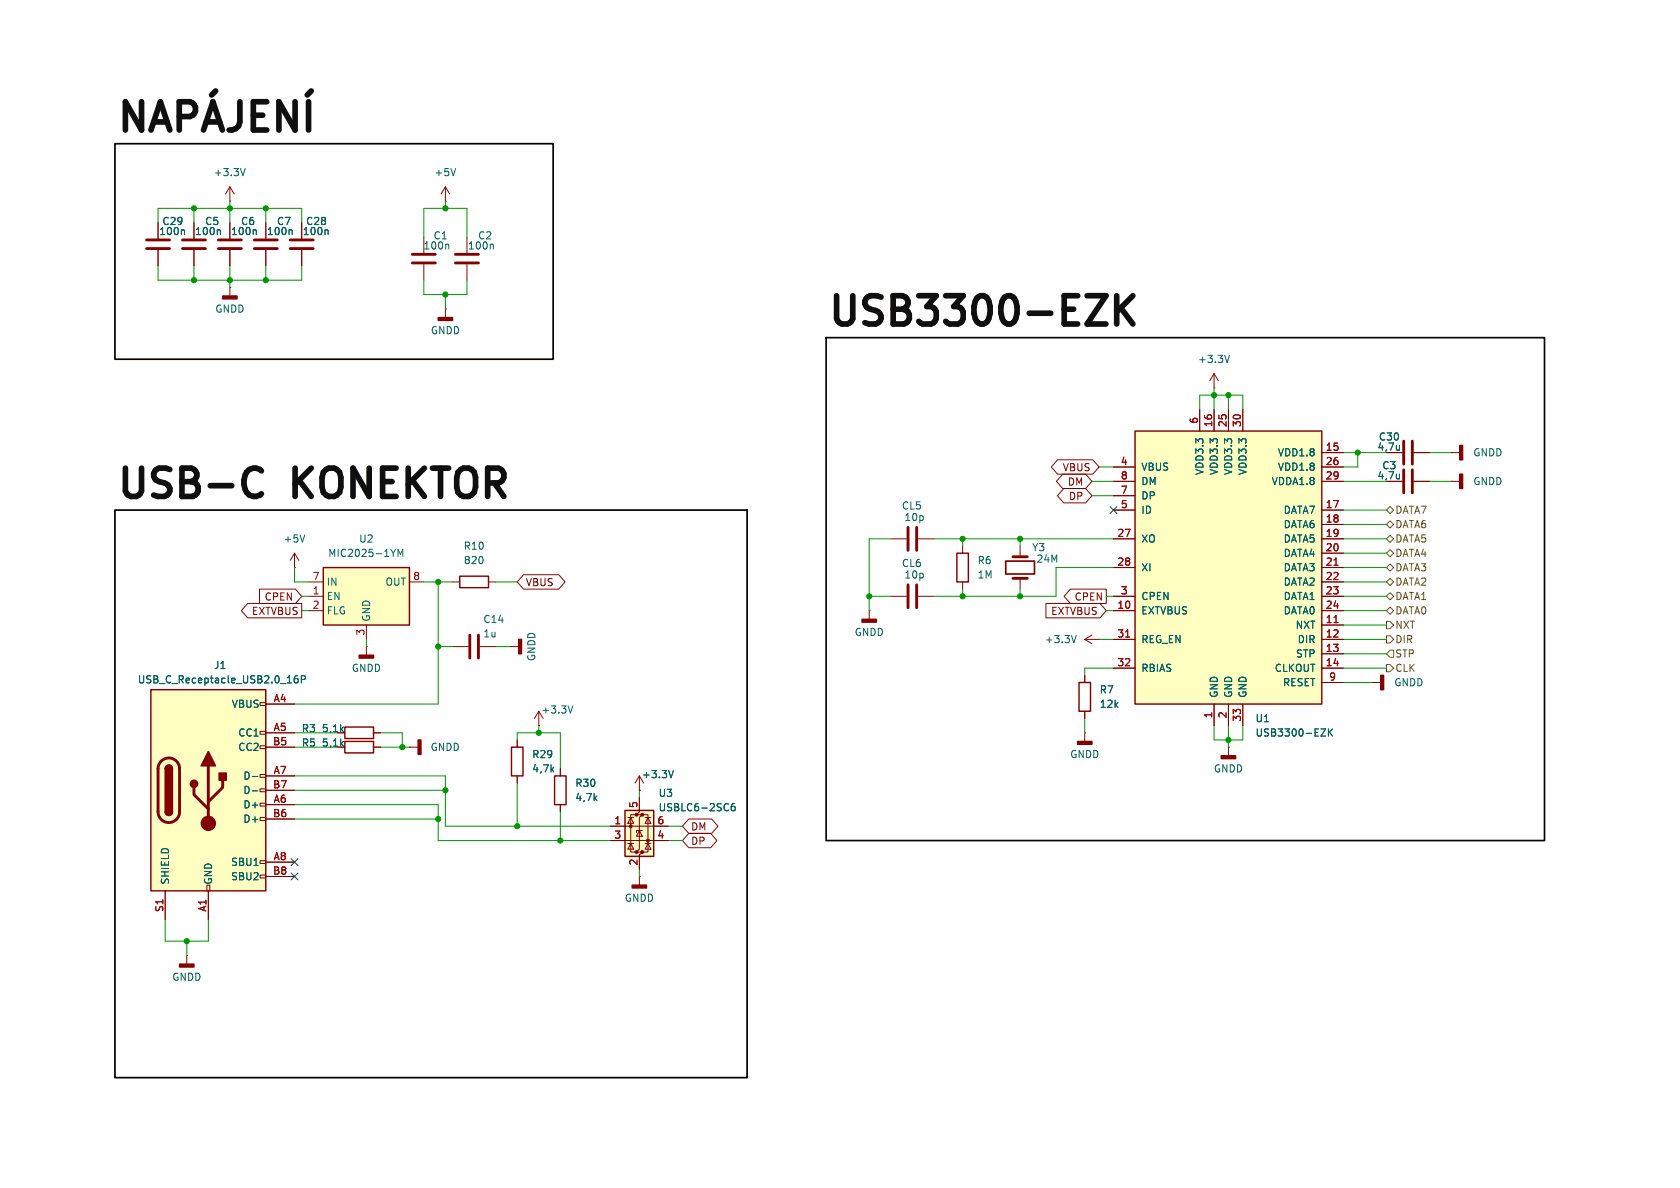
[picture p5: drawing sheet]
<svg xmlns="http://www.w3.org/2000/svg" width="297mm" height="210mm" viewBox="0 0 297 210" stroke-linecap="round" stroke-linejoin="round" font-family="sans-serif">
<g fill="#840000" stroke="#840000" stroke-width=".25">
<path d="M111.8 156.5h2.5v.5h-2.5z"/>
<path d="M190.5 131.1h2.5v.5h-2.5z"/>
</g>
<path d="M99.1 135.9v1.3M113 139.7h.1M113 137.2v2.5M113 137.2l-.7 1.2M113 137.2l.8 1.2M191.8 129.5h.1M191.8 129.5v1.6M99.1 142.2v1.3M113 154.9h.1M113 154.9v1.6" fill="none" stroke="#840000" stroke-width=".18"/>
<path d="M119.1 136.2l-.5 1.3" fill="none" stroke="#006464" stroke-width=".18"/>
<path d="M98 137.2h2.1v5h-2.1z" fill="none" stroke="#840000" stroke-width=".25"/>
<path d="M110.5 143.3h5.1v8.1h-5.1z" fill="#ffffc2"/>
<g fill="#840000" stroke="#840000" stroke-width=".18">
<circle cx="111.5" cy="146" r=".25"/>
<circle cx="112.5" cy="144" r=".25"/>
<circle cx="112.5" cy="150.6" r=".25"/>
<circle cx="113.5" cy="144" r=".25"/>
<circle cx="113.5" cy="150.6" r=".25"/>
<circle cx="114.6" cy="148.6" r=".25"/>
</g>
<g fill="none" stroke="#840000" stroke-width=".18">
<path d="M47 39.4v2.8M47 44.2v2.8M157.5 105.4h2.8M162.3 105.4h2.8M72.4 132.1h.1M72.4 132.1h1.5M107.9 146.1h10.2M107.9 148.6h10.2M111 149.1h1M111 144.5h1M111.5 144.5l.5 1h-1zM111.5 149.1l.5 1h-1z"/>
<path d="M112.5 144h-1v6.6h1M113 141v2.5l-.5 .5h1l-.5 .5v5.6l-.5 .5h1l-.5 .5v2.6M113 146.8l.5 1h-1zM113.5 146.8h-1v.4M113.5 144h1.1v6.6h-1.1M114 149.1h1.1M114 144.5h1.1M114.6 144.5l.5 1h-1.1zM114.6 149.1l.5 1h-1.1zM33 168.9h.1M33 168.9v1.5"/>
</g>
<path d="M110.5 143.3h5.1v8.1h-5.1z" fill="none" stroke="#840000" stroke-width=".25"/>
<path d="M51.5 40.6l.2 .2v.7M129.9 142.1h-.4a.86 .86 0 0 0 0 1.2l.4-.1 .1-.4-.3-.3h-.2l-.2 .3" fill="none" stroke="#006464" stroke-width=".18"/>
<g fill="#840000" stroke="#840000" stroke-width=".25">
<path d="M73.9 130.8h.5v2.6h-.5z"/>
<path d="M31.7 170.4h2.6v.5h-2.6z"/>
</g>
<path d="M45 43.9h4M45 42.4h4M160.5 103.4v4M162.1 103.4v4" fill="none" stroke="#840000" stroke-width=".51"/>
<path d="M26.7 121.9h20.3v35.6h-20.3z" fill="#ffffc2"/>
<g fill="none" stroke="#840000" stroke-width=".18">
<path d="M53.3 39.4v2.8M78.7 35.6h.1M78.7 33l-.7 1.3M78.7 33l.8 1.3M78.7 33v2.6M53.3 44.2v2.8M74.9 41.9v2.8M74.9 46.7v2.8M82.5 41.9v2.8M82.5 46.7v2.8M52.1 97.8l-.8 1.3M52.1 97.8l.7 1.3"/>
<path d="M52.1 97.8v2.5M157.5 95.3h2.8M162.3 95.3h2.8M180.3 96.5v1.9M245.1 80h2.8M249.9 80h2.8M256.5 85.1h.1M256.5 80h.1M256.5 85.1h1.6M256.5 80h1.6M52.1 100.3h.1M64.8 114.3h.1"/>
<path d="M64.8 114.3v1.5M80 114.3h2.8M80 102.9h1.3M84.8 114.3h2.8M86.4 102.9h1.2M90.2 114.3h.1M90.2 114.3h1.5M153.7 108h.1M153.7 108v1.5M180.3 102.2v1.9M191.8 119.4v1.3M191.8 113l1.2 .8"/>
<path d="M191.8 113h2.5M193 112.3l-1.2 .7M194.3 113h.1M46 124.2h1v.5h-1zM46 129.3h1v.5h-1zM46 131.8h1v.5h-1zM46 136.9h1v.5h-1zM46 139.4h1v.6h-1zM47 124.5h5.1M47 129.5h5.1M47 132.1h5.1M47 137.2h5.1"/>
<path d="M47 139.7h5.1M59.7 129.5h1.3M59.7 132.1h1.3M66 129.5h1.3M66 132.1h1.3M91.4 130.8v1.3M91.4 137.2v1.2M95.2 128.3h.1M95.2 125.7l-.7 1.3M95.2 125.7l.8 1.3M95.2 125.7v2.6M191.8 125.7v1.3"/>
<path d="M29.2 157.5v5.1M36.6 156.5h.5v1h-.5zM36.8 157.5v5.1M46 142h1v.5h-1zM46 144.5h1v.5h-1zM46 152.1h1v.6h-1zM46 154.7h1v.5h-1zM47 142.2h5.1M47 144.8h5.1M47 152.4h5.1M47 154.9h5.1"/>
</g>
<path d="M81.3 101.9h5.1v2h-5.1zM26.7 121.9h20.3v35.6h-20.3zM29.2 135.9a.64 .64 0 0 1 .6-.6 .64 .64 0 0 1 .7 .6M61 131.1h5v2h-5zM61 128.5h5v2.1h-5zM90.4 132.1h2.1v5.1h-2.1zM190.8 120.7h2v5h-2zM29.2 143.5a.64 .64 0 0 0 .6 .6 .64 .64 0 0 0 .7-.6" fill="none" stroke="#840000" stroke-width=".25"/>
<g fill="none" stroke="#840000" stroke-width=".51">
<path d="M51.3 43.9h4.1M51.3 42.4h4.1M72.9 46.5h4.1M72.9 45h4.1M80.5 46.5h4.1M80.5 45h4.1M248.2 78v4M249.7 78v4M160.5 93.2v4.1M162.1 93.2v4.1M179.1 98.4h2.5M83.1 112.3v4"/>
<path d="M84.6 112.3v4M179.1 102.2h2.5M28.5 134.6a1.9 1.9 0 0 1 2.1-.5 1.9 1.9 0 0 1 1.1 1.8v7.6a1.91 1.91 0 0 1-1.9 1.9 1.91 1.91 0 0 1-1.9-1.9v-7.8l.2-.6zM34.3 139.2v1.3l2.5 2.5M36.8 135.4v10.1M39.4 137.9v1.3l-2.6 2.5"/>
</g>
<g fill="#840000" stroke="#840000" stroke-width=".25">
<path d="M29.2 135.9h1.3v7.6h-1.3z"/>
<path d="M29.4 135.4a.64 .64 0 0 1 .7-.1 .64 .64 0 0 1 .4 .6h-1.3z"/>
<path d="M29.2 143.5h1.3a.64 .64 0 0 1-.7 .6 .64 .64 0 0 1-.6-.6z"/>
<path d="M36.8 132.8l1.3 2.6h-2.5z"/>
<path d="M38.7 136.7h1.3v1.2h-1.3z"/>
<path d="M258.1 83.8h.5v2.6h-.5z"/>
<path d="M258.1 78.7h.5v2.6h-.5z"/>
<path d="M152.4 109.5h2.5v.5h-2.5z"/>
<path d="M91.7 113h.5v2.6h-.5z"/>
<path d="M63.5 115.8h2.5v.5h-2.5z"/>
<circle cx="34.3" cy="138.6" r=".63"/>
</g>
<circle cx="36.8" cy="145.5" r="1.27" fill="#840000" stroke="#840000" stroke-width=".18"/>
<g fill="none" stroke="#006464" stroke-width=".18">
<path d="M80.6 29.8l-.5 1.3M57.8 40.6l.2 .2v.7M79.2 43.2l.1 .1v.7M87 43.2l.2 .1v.7M247.4 78.7v.9M247.4 79.5h-.1M53.9 94.6l-.4 1.2M52.6 119.5h-.4a.86 .86 0 0 0 0 1.2l.5-.1v-.4l-.2-.3h-.3l-.2 .3M190.3 112.3l-.5 1.3M44.6 137.3h1M44.6 139.8h1M53.3 120.1h.6l.1-.2-.1-.3-.6-.1v1.2"/>
<path d="M101.3 124.8l-.5 1.3"/>
</g>
<path d="M177.8 99.2h5.1v2.3h-5.1z" fill="none" stroke="#840000" stroke-width=".3"/>
<path d="M57.1 100.3h15.3v10.2h-15.3z" fill="#ffffc2"/>
<path d="M169.2 97.8h2v5.1h-2zM57.1 100.3h15.3v10.2h-15.3z" fill="none" stroke="#840000" stroke-width=".25"/>
<g fill="none" stroke="#840000" stroke-width=".18">
<path d="M27.9 39.4v2.8M34.3 39.4v2.8M40.6 35.6h.1M40.6 33l-.7 1.3M40.6 33l.8 1.3M40.6 33v2.6M40.6 39.4v2.8M27.9 44.2v2.8M34.3 44.2v2.8M40.6 50.8h.1M40.6 44.2v2.8M40.6 50.8v1.5"/>
<path d="M78.7 54.6h.1M78.7 54.6v1.5M170.2 96.5v1.3M245.1 85.1h2.8M249.9 85.1h2.8M54.6 102.9h2.5M54.6 105.4h2.5M54.6 108h2.5M64.8 110.5v2.5M72.4 102.9h2.5M170.2 102.9v1.2M217.2 132.1h.1"/>
<path d="M217.2 132.1v1.5M242.6 120.7h.1M242.6 120.7h1.5"/>
</g>
<path d="M43.4 29.8l-.5 1.3M32.4 40.6l.2 .2v.7M38.8 40.6l.2 .2v.7M45.1 40.6l.2 .2v.7M69.9 97.1l-.4 .7M70.4 98.4v-1.3l.4 .9 .4-.9v1.3M247.4 83.8v.9M247.4 84.5l-.1 .1" fill="none" stroke="#006464" stroke-width=".18"/>
<g fill="#840000" stroke="#840000" stroke-width=".25">
<path d="M77.5 56.1h2.5v.5h-2.5z"/>
<path d="M39.4 52.3h2.5v.5h-2.5z"/>
<path d="M244.1 119.4h.5v2.5h-.5z"/>
<path d="M215.9 133.6h2.5v.5h-2.5z"/>
</g>
<path d="M25.9 43.9h4.1M25.9 42.4h4.1M32.3 43.9h4M32.3 42.4h4M38.6 43.9h4.1M38.6 42.4h4.1M248.2 83.1v4M249.7 83.1v4" fill="none" stroke="#840000" stroke-width=".51"/>
<path d="M200.7 76.2h33v48.3h-33z" fill="#ffffc2"/>
<path d="M200.7 76.2h33v48.3h-33z" fill="none" stroke="#840000" stroke-width=".25"/>
<g fill="none" stroke="#840000" stroke-width=".18">
<path d="M27.9 39.4v2.8M34.3 39.4v2.8M40.6 39.4v2.8M47 39.4v2.8M53.3 39.4v2.8M27.9 44.2v2.8M34.3 44.2v2.8M40.6 44.2v2.8M47 44.2v2.8M53.3 44.2v2.8M212.1 72.4v3.8M214.6 68.6h.1"/>
<path d="M214.6 66v2.6M214.6 72.4v3.8M214.6 66l-.7 1.3M214.6 66l.8 1.3M217.2 72.4v3.8M219.7 72.4v3.8M187 81.3h6.2l1.1 1.3-1.1 1.2h-6.2l-1.1-1.2zM187.9 83.8h4l1.1 1.3-1.1 1.3h-4l-1.1-1.3zM188.1 86.4h3.8l1.1 1.2-1.1 1.3h-3.8l-1.2-1.3zM196.8 82.6h3.9M196.8 85.1h3.9M196.8 87.6h3.9"/>
<path d="M196.8 90.2h3.9M196.8 95.3h3.9M233.7 82.6h3.8M233.7 85.1h3.8M233.7 90.2h3.8M233.7 95.3h3.8M233.7 80h3.8M233.7 92.7h3.8M233.7 97.8h3.8M245.1 85.1h2.8M245.1 80h2.8M249.9 85.1h2.8"/>
<path d="M249.9 80h2.8M43.8 106.7h9.5v2.5h-9.5l-1.1-1.2zM45.9 104.1h6.3l1.1 1.3-1.1 1.3h-6.3zM92.6 101.6h6.2l1.1 1.3-1.1 1.2h-6.2l-1.2-1.2zM184.9 106.7h9.6l1.1 1.3-1.1 1.2h-9.6zM189.2 104.1h6.4v2.6h-6.4l-1.1-1.3zM191.8 119.4v1.3M196.8 100.3h3.9M196.8 105.4h3.9M196.8 108h3.9M196.8 113h3.9M196.8 118.1h3.9"/>
<path d="M233.7 100.3h3.8M233.7 105.4h3.8M233.7 108h3.8M233.7 113h3.8M233.7 118.1h3.8M233.7 102.9h3.8M233.7 110.5h3.8M233.7 115.6h3.8M47 132.1h5.1M47 129.5h5.1M47 124.5h5.1M47 137.2h5.1"/>
<path d="M47 139.7h5.1M59.7 132.1h1.3M59.7 129.5h1.3M66 132.1h1.3M66 129.5h1.3M91.4 130.8v1.3M91.4 137.2v1.2M99.1 135.9v1.3M113 139.7h.1M191.8 125.7v1.3M214.6 124.5v3.8M217.2 124.5v3.8"/>
<path d="M219.7 124.5v3.8M233.7 120.7h3.8M29.2 157.5v5.1M36.8 157.5v5.1M47 142.2h5.1M47 144.8h5.1M47 152.4h5.1M47 154.9h5.1M99.1 142.2v1.3M107.9 146.1h2.6M107.9 148.6h2.6M113 141v2.5"/>
<path d="M113 151.1v2.6M115.6 146.1h2.5M115.6 148.6h2.5M121.8 144.8h4l1.1 1.3-1.1 1.2h-4l-1.2-1.2zM121.8 147.3h3.8l1.1 1.3-1.1 1.3h-3.8l-1.2-1.3z"/>
</g>
<path d="M235.8 99.9h.8M199 112.6h.7M235.8 110.1h.8" fill="none" stroke="#a90000" stroke-width=".18"/>
<g fill="none" stroke="#006464" stroke-width=".18">
<path d="M32.4 40.6l.2 .2v.7M38.8 40.6l.2 .2v.7M45.1 40.6l.2 .2v.7M51.5 40.6l.2 .2v.7M57.8 40.6l.2 .2v.7M217.4 62.8l-.5 1.3M247.4 78.7v.9M247.4 79.5h-.1M247.4 83.8v.9M247.4 84.5l-.1 .1M52.6 119.5h-.4a.86 .86 0 0 0 0 1.2l.5-.1v-.4l-.2-.3h-.3l-.2 .3M44.6 137.3h1"/>
<path d="M44.6 139.8h1M53.3 120.1h.6l.1-.2-.1-.3-.6-.1v1.2M119.1 136.2l-.5 1.3M233.5 128.8h.9l-.9 1.3h.9M234.8 128.8v1.3M235 129.4l.6 .7M235.6 128.8l-.8 .8M129.9 142.1h-.4a.86 .86 0 0 0 0 1.2l.4-.1 .1-.4-.3-.3h-.2l-.2 .3"/>
</g>
<path d="M20.3 25.4h77.5v38.1h-77.5zM20.3 90.2h111.8v100.3h-111.8z" fill="none" stroke="#000" stroke-width=".3"/>
<path d="M146 59.7h127v88.9h-127z" fill="none" stroke="#050505" stroke-width=".3"/>
<path d="M245.1 95.3l.6-.7 .7 .7-.7 .6zM245.1 92.7l.6-.6 .7 .6-.7 .6zM245.1 97.8l.6-.6 .7 .6-.7 .6zM245.1 90.2l.6-.7 .7 .7-.7 .6zM245.7 99.7l.7 .6-.7 .7-.6-.7zM245.1 112.4h.6l.7 .6-.7 .7h-.6zM245.1 109.9h.6l.7 .6-.7 .6h-.6zM245.1 102.9l.6-.7 .7 .7-.7 .6zM245.1 108l.6-.7 .7 .7-.7 .6zM245.1 105.4l.6-.6 .7 .6-.7 .6zM245.1 117.5h.6l.7 .6-.7 .6h-.6zM245.7 114.9h.7v1.3h-.7l-.6-.6z" fill="none" stroke="#725600" stroke-width=".18"/>
<g fill="none" stroke="#0f0f0f" stroke-width="1">
<path d="M25 18v5l-2.8-5v5M38.1 16.1l-.7 .7M42.4 18v3.6a1.61 1.61 0 0 1-1.9 1.4M47.2 18h-2.4v5h2.4M52.2 18v5l-2.9-5v5M54.5 18v5M55 16.1l-.7 .7M26.7 23l1.7-5 1.6 5M27.2 21.6h2.3M31.7 20.6h1.9a1.36 1.36 0 0 0 1-1.3 1.36 1.36 0 0 0-1-1.3h-1.9v5M36 23l1.6-5 1.7 5M36.5 21.6h2.3"/>
<path d="M44.8 20.4h1.7M192.2 52.3h3.3l-3.3 5h3.3M197.4 52.3v5M198.1 54.4l2.2 2.9M200.3 52.3l-2.9 2.8M44.1 83a1.76 1.76 0 0 1 2.1 .2M46.2 87.3a1.76 1.76 0 0 1-2.1 .2"/>
</g>
<g fill="none" stroke="#009600" stroke-width=".18">
<path d="M27.9 39.4v-2.6h25.4v2.6M34.3 36.8v2.6M40.6 35.6v3.8M47 36.8v2.6M78.7 35.6v1.2M27.9 47v2.5h25.4v-2.5M34.3 47v2.5M40.6 47v3.8M47 47v2.5M74.9 41.9v-5.1h7.6v5.1M74.9 49.5v2.6h7.6v-2.6M78.7 52.1v2.5"/>
<path d="M212.1 72.4v-2.5h7.6v2.5M214.6 68.6v3.8M217.2 69.9v2.5M157.5 95.3h-3.8v12.7M165.1 95.3h31.7M170.2 95.3v1.2M180.3 95.3v1.2M193 87.6h3.8M193 85.1h3.8M194.3 82.6h2.5M237.5 95.3h7.6M237.5 85.1h7.6"/>
<path d="M237.5 80h7.6M237.5 97.8h7.6M237.5 90.2h7.6M237.5 92.7h7.6M240 80v2.6h-2.5M252.7 85.1h3.8M252.7 80h3.8M52.1 100.3v2.6h2.5M53.3 105.4h1.3M53.3 108h1.3M64.8 113v1.3M74.9 102.9h5.1"/>
<path d="M77.5 114.3h2.5M77.5 102.9v21.6h-25.4M87.6 114.3h2.6M87.6 102.9h3.8M153.7 105.4h3.8M170.2 104.1v1.3M180.3 104.1v1.3M194.3 113h2.5M195.6 105.4h1.2M195.6 108h1.2M196.8 100.3h-10.1v5.1h-21.6M196.8 118.1h-5v1.3"/>
<path d="M237.5 102.9h7.6M237.5 105.4h7.6M237.5 100.3h7.6M237.5 108h7.6M237.5 113h7.6M237.5 110.5h7.6M237.5 118.1h7.6M237.5 115.6h7.6M52.1 129.5h7.6M52.1 137.2h26.6v8.9h29.2M52.1 132.1h7.6M52.1 139.7h26.6"/>
<path d="M67.3 129.5h3.8v2.6M67.3 132.1h5.1M91.4 130.8v-1.3h7.7v6.4M91.4 138.4v7.7M95.2 128.3v1.2M113 139.7v1.3M191.8 127v2.5M214.6 128.3v2.5h5.1v-2.5M217.2 128.3v3.8M237.5 120.7h5.1M52.1 142.2h25.4v6.4h30.4M52.1 144.8h25.4"/>
<path d="M99.1 143.5v5.1M113 153.7v1.2M118.1 148.6h2.5M118.1 146.1h2.5M29.2 162.6v3.8h7.6v-3.8M33 166.4v2.5"/>
</g>
<path d="M196.2 89.6l1.3 1.2M197.5 89.6l-1.3 1.2M51.5 151.8l1.2 1.2M51.5 154.3l1.2 1.2M52.7 151.8l-1.2 1.2M52.7 154.3l-1.2 1.2" fill="none" stroke="#000084" stroke-width=".18"/>
<g fill="#009600" stroke="#009600" stroke-width=".18">
<circle cx="33" cy="166.4" r=".46"/>
<circle cx="99.1" cy="148.6" r=".46"/>
<circle cx="47" cy="36.8" r=".46"/>
<circle cx="40.6" cy="36.8" r=".46"/>
<circle cx="47" cy="49.5" r=".46"/>
<circle cx="34.3" cy="36.8" r=".46"/>
<circle cx="95.2" cy="129.5" r=".46"/>
<circle cx="77.5" cy="114.3" r=".46"/>
<circle cx="77.5" cy="102.9" r=".46"/>
<circle cx="78.7" cy="139.7" r=".46"/>
<circle cx="77.5" cy="144.8" r=".46"/>
<circle cx="71.1" cy="132.1" r=".46"/>
<circle cx="91.4" cy="146.1" r=".46"/>
<circle cx="34.3" cy="49.5" r=".46"/>
<circle cx="40.6" cy="49.5" r=".46"/>
<circle cx="78.7" cy="36.8" r=".46"/>
<circle cx="78.7" cy="52.1" r=".46"/>
<circle cx="170.2" cy="105.4" r=".46"/>
<circle cx="180.3" cy="105.4" r=".46"/>
<circle cx="170.2" cy="95.3" r=".46"/>
<circle cx="180.3" cy="95.3" r=".46"/>
<circle cx="153.7" cy="105.4" r=".46"/>
<circle cx="217.2" cy="69.9" r=".46"/>
<circle cx="240" cy="80" r=".46"/>
<circle cx="217.2" cy="130.8" r=".46"/>
<circle cx="214.6" cy="69.9" r=".46"/>
</g>
<g font-size="7" fill="#0f0f0f">
<text x="146" y="57.9">USB3300-EZK</text>
<text x="20.3" y="88.4">USB-C</text>
<text x="52.3" y="88.4">KONEKTOR</text>
</g>
<g font-size="1.8" fill="#006464">
<text x="37.7" y="31.3">+3.3V</text>
<text x="76.7" y="31.3">+5V</text>
<text x="28" y="41.8">100n</text>
<text x="28.6" y="40">C29</text>
<text x="34.4" y="41.8">100n</text>
<text x="36.2" y="40">C5</text>
<text x="40.7" y="41.8">100n</text>
<text x="42.5" y="40">C6</text>
<text x="47.1" y="41.8">100n</text>
<text x="48.9" y="40">C7</text>
<text x="53.4" y="41.8">100n</text>
<text x="54" y="40">C28</text>
<text x="74.8" y="44.3">100n</text>
<text x="76.6" y="42.5">C1</text>
<text x="82.6" y="44.3">100n</text>
<text x="84.4" y="42.5">C2</text>
<text x="38" y="55.5">GNDD</text>
<text x="76.1" y="59.3">GNDD</text>
<text x="211.7" y="64.4">+3.3V</text>
<text x="201.7" y="83.4">VBUS</text>
<text x="225.8" y="80.9">VDD1.8</text>
<text x="225.8" y="83.4">VDD1.8</text>
<text x="243.4" y="79.9">4,7u</text>
<text x="243.7" y="78.1">C30</text>
<text x="244.3" y="83.2">C3</text>
<text x="260.4" y="80.9">GNDD</text>
<text x="201.7" y="86">DM</text>
<text x="201.7" y="88.5">DP</text>
<text x="213" y="84.1" transform="rotate(-90 213 84.1)">VDD3.3</text>
<text x="215.5" y="84.1" transform="rotate(-90 215.5 84.1)">VDD3.3</text>
<text x="218" y="84.1" transform="rotate(-90 218 84.1)">VDD3.3</text>
<text x="220.6" y="84.1" transform="rotate(-90 220.6 84.1)">VDD3.3</text>
<text x="224.7" y="86">VDDA1.8</text>
<text x="243.4" y="84.9">4,7u</text>
<text x="260.4" y="86">GNDD</text>
<text x="159.3" y="90.3">CL5</text>
<text x="159.8" y="92.3">10p</text>
<text x="201.7" y="91">ID</text>
<text x="226.8" y="91">DATA7</text>
<text x="226.8" y="93.6">DATA6</text>
<text x="50" y="96.1">+5V</text>
<text x="57.9" y="98.7">MIC2025-1YM</text>
<text x="63.4" y="96.1">U2</text>
<text x="81.9" y="97.4">R10</text>
<text x="81.9" y="99.9">820</text>
<text x="159.3" y="100.4">CL6</text>
<text x="172.7" y="99.9">R6</text>
<text x="182.4" y="97.6">Y3</text>
<text x="183.1" y="99.7">24M</text>
<text x="201.7" y="96.1">XO</text>
<text x="201.7" y="101.2">XI</text>
<text x="226.8" y="96.1">DATA5</text>
<text x="226.8" y="98.7">DATA4</text>
<text x="226.8" y="101.2">DATA3</text>
<text x="57.7" y="103.7">IN</text>
<text x="57.7" y="106.3">EN</text>
<text x="68.1" y="103.7">OUT</text>
<text x="159.8" y="102.5">10p</text>
<text x="172.7" y="102.5">1M</text>
<text x="201.7" y="106.3">CPEN</text>
<text x="226.8" y="103.7">DATA2</text>
<text x="226.8" y="106.3">DATA1</text>
<text x="57.7" y="108.8">FLG</text>
<text x="65.6" y="110" transform="rotate(-90 65.6 110)">GND</text>
<text x="85.4" y="112.9">1u</text>
<text x="85.4" y="110.3">C14</text>
<text x="151" y="112.6">GNDD</text>
<text x="184.6" y="113.9">+3.3V</text>
<text x="201.7" y="108.8">EXTVBUS</text>
<text x="201.7" y="113.9">REG_EN</text>
<text x="226.8" y="108.8">DATA0</text>
<text x="229" y="111.4">NXT</text>
<text x="229.3" y="113.9">DIR</text>
<text x="37.7" y="118.5">J1</text>
<text x="62.1" y="119">GNDD</text>
<text x="94.8" y="117" transform="rotate(-90 94.8 117)">GNDD</text>
<text x="201.7" y="119">RBIAS</text>
<text x="225.3" y="119">CLKOUT</text>
<text x="229" y="116.4">STP</text>
<text x="24.3" y="121">USB_C_Receptacle_USB2.0_16P</text>
<text x="40.9" y="125.3">VBUS</text>
<text x="194.3" y="122.8">R7</text>
<text x="194.3" y="125.3">12k</text>
<text x="215.5" y="123.4" transform="rotate(-90 215.5 123.4)">GND</text>
<text x="218" y="123.4" transform="rotate(-90 218 123.4)">GND</text>
<text x="220.6" y="123.4" transform="rotate(-90 220.6 123.4)">GND</text>
<text x="226.7" y="121.5">RESET</text>
<text x="246.4" y="121.5">GNDD</text>
<text x="42" y="130.4">CC1</text>
<text x="53.3" y="129.6">R3</text>
<text x="56.8" y="129.6">5,1k</text>
<text x="95.6" y="126.3">+3.3V</text>
<text x="221.9" y="130.4">USB3300-EZK</text>
<text x="221.9" y="127.9">U1</text>
<text x="42" y="132.9">CC2</text>
<text x="53.3" y="132.2">R5</text>
<text x="56.8" y="132.2">5,1k</text>
<text x="76" y="132.9">GNDD</text>
<text x="94" y="136.8">4,7k</text>
<text x="94" y="134.2">R29</text>
<text x="113.4" y="137.8">+3.3V</text>
<text x="189.1" y="134.2">GNDD</text>
<text x="214.5" y="136.8">GNDD</text>
<text x="42.9" y="138">D-</text>
<text x="42.9" y="140.6">D-</text>
<text x="42.9" y="143.1">D+</text>
<text x="101.6" y="141.8">4,7k</text>
<text x="101.6" y="139.3">R30</text>
<text x="116.3" y="143.6">USBLC6-2SC6</text>
<text x="116.3" y="141.1">U3</text>
<text x="42.9" y="145.6">D+</text>
<text x="40.8" y="153.3">SBU1</text>
<text x="40.8" y="155.8">SBU2</text>
<text x="30.1" y="156.5" transform="rotate(-90 30.1 156.5)">SHIELD</text>
<text x="37.7" y="156.5" transform="rotate(-90 37.7 156.5)">GND</text>
<text x="110.4" y="159.6">GNDD</text>
<text x="30.3" y="173.6">GNDD</text>
</g>
<g font-size="1.8" fill="#a90000">
<text x="211.8" y="75" transform="rotate(-90 211.8 75)">6</text>
<text x="214.4" y="75.6" transform="rotate(-90 214.4 75.6)">16</text>
<text x="216.9" y="75.6" transform="rotate(-90 216.9 75.6)">25</text>
<text x="219.5" y="75.6" transform="rotate(-90 219.5 75.6)">30</text>
<text x="198" y="82.3">4</text>
<text x="234.3" y="79.8">15</text>
<text x="234.3" y="82.3">26</text>
<text x="198" y="84.8">8</text>
<text x="198" y="87.4">7</text>
<text x="198" y="89.9">5</text>
<text x="234.3" y="84.8">29</text>
<text x="234.3" y="89.9">17</text>
<text x="197.4" y="95">27</text>
<text x="234.3" y="92.5">18</text>
<text x="234.3" y="95">19</text>
<text x="197.4" y="100.1">28</text>
<text x="234.3" y="97.5">20</text>
<text x="234.3" y="100.1">21</text>
<text x="55.2" y="102.6">7</text>
<text x="55.2" y="105.2">1</text>
<text x="55.2" y="107.7">2</text>
<text x="73" y="102.6">8</text>
<text x="197.4" y="107.7">10</text>
<text x="198" y="105.2">3</text>
<text x="234.3" y="102.6">22</text>
<text x="234.3" y="105.2">23</text>
<text x="234.3" y="107.7">24</text>
<text x="64.5" y="112.5" transform="rotate(-90 64.5 112.5)">3</text>
<text x="197.4" y="112.8">31</text>
<text x="234.3" y="110.2">11</text>
<text x="234.3" y="112.8">12</text>
<text x="197.4" y="117.9">32</text>
<text x="234.3" y="115.3">13</text>
<text x="234.3" y="117.9">14</text>
<text x="48.3" y="124.2">A4</text>
<text x="234.9" y="120.4">9</text>
<text x="48.2" y="131.8">B5</text>
<text x="48.3" y="129.3">A5</text>
<text x="214.4" y="127.1" transform="rotate(-90 214.4 127.1)">1</text>
<text x="216.9" y="127.1" transform="rotate(-90 216.9 127.1)">2</text>
<text x="219.5" y="127.7" transform="rotate(-90 219.5 127.7)">33</text>
<text x="48.3" y="136.9">A7</text>
<text x="48.2" y="139.4">B7</text>
<text x="48.3" y="142">A6</text>
<text x="112.8" y="142.9" transform="rotate(-90 112.8 142.9)">5</text>
<text x="48.2" y="144.5">B6</text>
<text x="108.5" y="145.8">1</text>
<text x="108.5" y="148.3">3</text>
<text x="116.1" y="145.8">6</text>
<text x="116.1" y="148.3">4</text>
<text x="48.2" y="154.7">B8</text>
<text x="48.3" y="152.1">A8</text>
<text x="112.8" y="153.1" transform="rotate(-90 112.8 153.1)">2</text>
<text x="29" y="161.3" transform="rotate(-90 29 161.3)">S1</text>
<text x="36.6" y="161.3" transform="rotate(-90 36.6 161.3)">A1</text>
</g>
<g font-size="1.8" fill="#840000">
<text x="187.8" y="83.5">VBUS</text>
<text x="188.7" y="86">DM</text>
<text x="188.9" y="88.6">DP</text>
<text x="46.7" y="106.4">CPEN</text>
<text x="92.9" y="103.8">VBUS</text>
<text x="189.9" y="106.4">CPEN</text>
<text x="44.4" y="108.9">EXTVBUS</text>
<text x="185.7" y="108.9">EXTVBUS</text>
<text x="122.1" y="147">DM</text>
<text x="122.1" y="149.5">DP</text>
</g>
<g font-size="1.8" fill="#725600">
<text x="246.6" y="93.6">DATA6</text>
<text x="246.6" y="91">DATA7</text>
<text x="246.6" y="96.1">DATA5</text>
<text x="246.6" y="98.7">DATA4</text>
<text x="246.6" y="101.2">DATA3</text>
<text x="246.6" y="103.7">DATA2</text>
<text x="246.6" y="106.3">DATA1</text>
<text x="246.6" y="113.9">DIR</text>
<text x="246.6" y="111.4">NXT</text>
<text x="246.6" y="108.8">DATA0</text>
<text x="246.6" y="116.4">STP</text>
<text x="246.6" y="119">CLK</text>
</g>
</svg>
